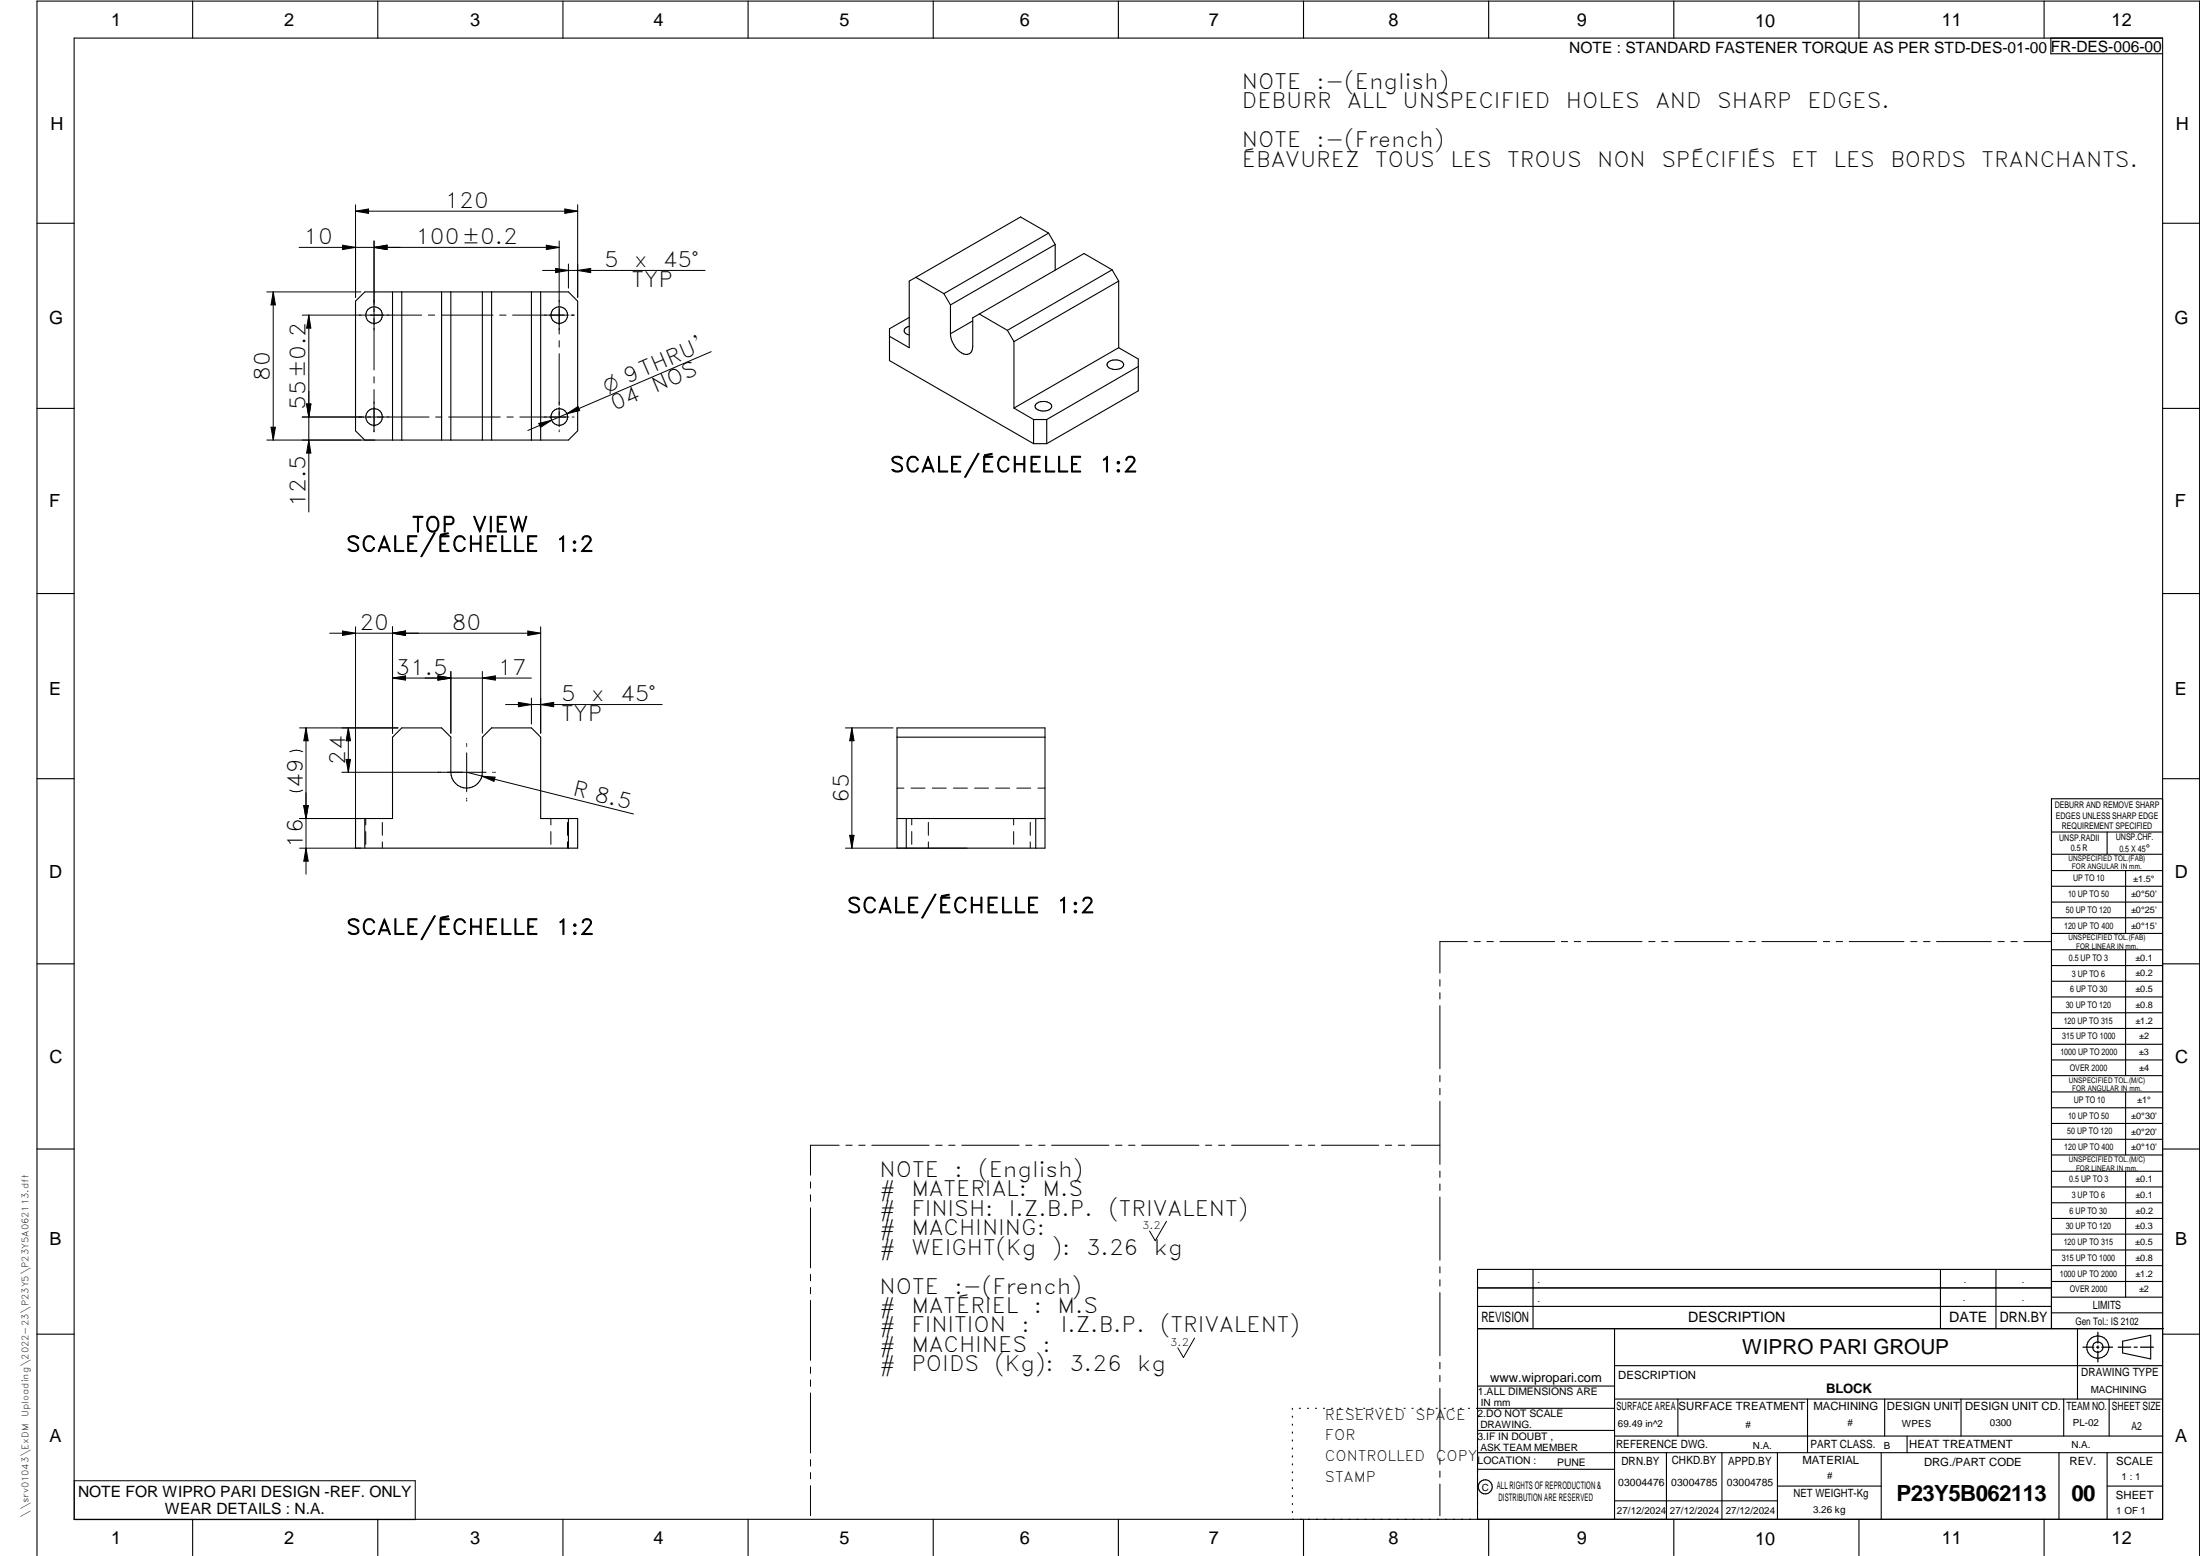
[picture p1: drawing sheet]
<svg xmlns="http://www.w3.org/2000/svg" width="594mm" height="420mm" viewBox="0 0 594 420" stroke-linecap="round" stroke-linejoin="round" font-family="sans-serif">
<g fill="none" stroke="#000" stroke-width=".3">
<path d="M20 10.3h564v400h-564zM52 .3v10M102 .3v10M152 .3v10M202 .3v10M252 .3v10M302 .3v10M352 .3v10M402 .3v10M452 .3v10M502 .3v10M552 .3v10"/>
<path d="M553.8 10.3v4.2h30.2M10 60.3h10M98.5 78.8h55l2.5 2.5v35l-2.5 2.5h-55l-2.5-2.5v-35zM106 78.8v40M108.5 78.8v40M119.2 78.8v40M121.7 78.8v40M130.3 78.8v40M132.8 78.8v40M143.5 78.8v40M146 78.8v40M247.3 74.9l-1.8 1v18l-5.3-3.1"/>
<path d="M247.3 74.9l7.6 4.4M254.9 79.3l1.8 3M283.2 62.9l-7.6-4.3-28.3 16.3M283.2 62.9l-28.3 16.4M283.2 62.9l1.7 3.1M284.9 66v7M284.9 66l-28.2 16.3M300.3 72.9l-7.6-4.4-28.3 16.3M300.3 72.9l1.8 3M300.3 72.9l-28.3 16.3M302.1 75.9v18M302.1 75.9l-28.3 16.3"/>
<path d="M584 60.3h10M245.5 85.7l-5.3 3.1v8.6l38.9 22.4M245.5 88.1a1.15 1.15 0 0 0-1.2 .6 1.15 1.15 0 0 0 .3 1.4l.9 .4M256.7 82.3v7.8M262.7 86.7l-6 3.4M264.4 84.8l7.6 4.4M264.4 84.8l-1.7 1v7.8a1.83 1.83 0 0 1-.9 1.9 1.83 1.83 0 0 1-2.1-.2 6.7 6.7 0 0 1-3-5.2M272 89.2l1.8 3M273.8 92.2v18M299.1 98a3.1 3.1 0 0 1 4.3 .1 1.45 1.45 0 0 1-1.7 1.6l-.7 .1a1.75 1.75 0 0 1-2-1.5zM302.1 93.9l5.3 3v8.6l-24.7 14.3M302.1 93.9l-28.3 16.3"/>
<path d="M307.4 99l-24.7 14.3M10 110.3h10M273.8 110.2l5.3 3.1M279.1 113.3v6.5M279.1 113.3h3.6M279.1 119.8h3.6M279.7 109.2a3.1 3.1 0 0 1 4.2 .1 1.45 1.45 0 0 1-1.7 1.7l-1.2-.1a1.22 1.22 0 0 1-1.3-1.7zM282.7 113.3v6.5M584 110.3h10M10 160.3h10M584 160.3h10M106 199.1l2.5-2.5h10.7l2.5 2.5v9.4a4.3 4.3 0 0 0 4.3 4.3 4.3 4.3 0 0 0 4.3-4.3v-9.4l2.5-2.5h10.7l2.5 2.5v21.9h10v8h-60v-8h10z"/>
<path d="M242.2 196.6h40v32.4h-40zM242.2 199.1h40M10 210.3h10M584 215.7h-30v143.1M584 210.3h10M98.5 221v8M153.5 221v8M242.2 221h40M244.7 221v8M279.7 221v8M554 224.7h30M554 230.7h30"/>
<path d="M554 235.1h30M554 239.3h30M569 224.7v6M574 235.1v17M554 243.6h30M554 247.8h30M554 252.1h30M554 256.5h30M574 256.5v33.9M10 260.3h10M554 260.7h30M554 265h30"/>
<path d="M554 269.2h30M554 273.5h30M554 277.7h30M584 260.3h10M554 282h30M554 286.2h30M554 290.4h30M554 294.9h30M554 299.1h30M574 294.9v17M10 310.3h10M554 303.4h30"/>
<path d="M554 307.6h30M554 311.9h30M554 316.3h30M574 316.3v34M584 310.3h10M554 320.5h30M554 324.8h30M554 329h30M554 333.2h30M554 337.5h30M399 358.8h185.2M399 352.8h155"/>
<path d="M399 347.8h155M414 342.8v16M436 358.8v51.5M524 342.8v16M539 342.8v16M554 341.8h30M554 346h30M554 350.3h30M554 354.5h30M554 342.8h-155v67.5M561 358.8v19M10 360.3h10"/>
<path d="M399 374.3h37M436 377.8h148M453.1 377.8v10M488.1 377.8v14.5M508.9 377.8v10M529.5 377.8v10M557.3 377.8v10M569.5 377.8v10M573.2 362.2l7.6-1.6v6.3l-7.6-1.6zM584 368.8h-148M584 360.3h10M349 380.3v.3"/>
<path d="M349 382.4v.3M349 384.6v.3M349 386.7v.3M349 388.8v.3M349 391v.3M349 393.1v.3M349 395.3v.3M349 397.4v.3M349 399.5v.3M350.9 380.3h.2M353.1 380.3h.2M355.2 380.3h.3"/>
<path d="M357.4 380.3h.3M359.6 380.3h.3M361.7 380.3h.3M363.9 380.3h.3M366.1 380.3h.3M368.3 380.3h.2M370.4 380.3h.3M372.6 380.3h.3M374.8 380.3h.3M376.9 380.3h.4M379.1 380.3h.3M381.3 380.3h.3"/>
<path d="M383.4 380.3h.4M385.6 380.3h.3M387.8 380.3h.3M390 380.3h.3M392.2 380.3h.3M394.3 380.3h.3M396.5 380.3h.3M398.7 380.3h37.3M399 396.7h37M399 392.3h185M399 386.2h37M436 387.8h148"/>
<path d="M450 392.3v18M465 392.3v18M480 392.3v18M508 392.3v18M515 387.8v4.5M556 392.3v18M569 392.3v18M52 410.3v9.7M102 410.3v9.7M152 410.3v9.7M202 410.3v9.7M252 410.3v9.7"/>
<path d="M302 410.3v9.7M349 401.7v.3M349 403.8v.4M349 406v.3M349 408.1v.3M352 410.3v9.7M402 410.3v9.7M436 405.3h44M452 410.3v9.7M480 401.3h28M502 410.3v9.7M552 410.3v9.7"/>
<path d="M569 401.3h15M10 420v-419.7h584v419.7"/>
<circle cx="101" cy="85.1" r="2.24"/>
<circle cx="151" cy="85.1" r="2.25"/>
<circle cx="101" cy="112.6" r="2.25"/>
<circle cx="151" cy="112.6" r="2.25"/>
<circle cx="566.5" cy="363.7" r="1.39"/>
<circle cx="566.5" cy="363.8" r="3"/>
<circle cx="401.1" cy="401.5" r="1.9"/>
</g>
<g fill="none" stroke="#000" stroke-width=".27">
<path d="M96 55.3v25M96 57h60M96 57l3.5-.6v1.2zM152.5 56.4l3.5 .6-3.5 .6zM156 55.3v25M72 78.8h25.4M73.8 78.8v40M73.8 78.8l.6 3.5h-1.2zM80.8 66.8h70.2M92.5 66.2l3.5 .6-3.5 .6zM101 66.8l3.5-.6v1.2zM101 65.1v17.2"/>
<path d="M146.5 73h43.9M147.5 66.2l3.5 .6-3.5 .6zM150 72.5l3.5 .5-3.5 .6zM151 65.1v17.2M153.5 71.3v6.5M156 73l3.5-.5v1.1zM81.6 85.1h16.6M83.4 85.1v53.2M83.4 85.1l.5 3.5h-1.1zM98.4 85.1h15.5M101 82.5v17.4M115.7 85.1h1.7"/>
<path d="M119.2 85.1h13.9M134.9 85.1h1.7M138.4 85.1h15.2M151 92v1.7M151 95.5v14M151 82.5v7.7M154.2 85.1h.8M192.1 95l-49.6 21.2M72 118.8h29.2M73.2 115.4h1.2l-.6 3.4zM81.6 112.6h16.6M82.8 109.1h1.1l-.5 3.5z"/>
<path d="M83.4 118.8l.5 3.5h-1.1zM98.4 112.6h17.5M101 101.7v1.7M101 105.2v11.4M117.6 112.6h1.7M121.2 112.6h13.9M136.9 112.6h1.7M140.4 112.6h13.2M145.5 114.3l3.4-.8-2.9 1.9zM151 116.1v.1M151 116.4v.2M151 110v5.2"/>
<path d="M153.1 111.7l3-1.9 .4 1.1zM154.5 112.6h.1M154.8 112.6h.2M89 171h57M92.5 170.4l3.5 .6-3.5 .6zM96 169.2v54.8M106 169.2v28.8M106 171l3.5-.6v1.2zM142.5 170.4l3.5 .6-3.5 .6zM146 169.2v28.8M80.9 196.6h26.6M82.6 196.6v39.5"/>
<path d="M82.6 196.6l.6 3.4h-1.2zM94.1 196.6v11.9M94.1 196.6l.6 3.4h-1.2zM106 183.1l3.5-.6v1.1zM106 183.1h37.5M118.3 182.5l3.4 .6-3.4 .5zM121.7 181.3v16.7M130.3 183.1l3.5-.6v1.1zM130.3 181.3v16.7M136.5 190.2h42.3M140 189.7l3.5 .5-3.5 .6zM143.5 188.5v7"/>
<path d="M146 190.2l3.5-.5v1.1zM228.3 196.6h12.9M230 196.6v32.4M230 196.6l.6 3.4h-1.2zM81.7 213.4a3.8 3.8 0 0 1-3.4 0M81.7 203a3.8 3.8 0 0 0-3.4 0M82 217.6h1.2l-.6 3.4zM93.5 205.1h1.2l-.6 3.4zM126 215.6v.1M126 216v.3M126 208.5l45.1 11.3M126 200.8v.2"/>
<path d="M126 201.3v.2M126 203.3v10.5M130.1 209.6l3.6 .2-.3 1.2zM131.3 208.5h-39M133 208.5h.2M133.5 208.5h.3M242.2 212.8h1.9M246 212.8h3.8M251.7 212.8h3.8M257.5 212.8h3.7M263.2 212.8h3.7M268.9 212.8h3.7"/>
<path d="M274.6 212.8h3.7M280.3 212.8h1.9M80.9 229h16.5M80.9 221h16.5M82.6 229l.6 3.5h-1.2zM98.8 221v1.8M98.8 224.5v3.5M103.2 222.1v3.5M103.2 227.3v1.7M148.8 221v1.8M148.8 224.5v3.5M153.2 222.1v3.5"/>
<path d="M153.2 227.3v1.7M228.3 229h32.8M229.4 225.6h1.2l-.6 3.4zM246.2 221v1.8M246.2 224.5v3.5M250.7 222.1v3.5M250.7 227.3v1.7M273.7 221v1.8M273.7 224.5v3.5M278.2 222.1v3.5M278.2 227.3v1.7M396.2 254.3h-7.4v8.5"/>
<path d="M398.1 254.3h1.6M401.5 254.3h1.8M405 254.3h14.8M421.6 254.3h1.7M425.1 254.3h1.7M428.6 254.3h14.8M445.2 254.3h1.7M448.7 254.3h1.7M452.2 254.3h14.8M468.8 254.3h1.7M472.3 254.3h1.7M475.8 254.3h14.8"/>
<path d="M492.4 254.3h1.7M495.8 254.3h1.8M499.4 254.3h14.7M516 254.3h1.6M519.4 254.3h1.8M522.9 254.3h14.8M539.5 254.3h1.7M543 254.3h1.7M546.5 254.3h7.4M388.8 264.5v1.8M388.8 268.1v1.6M388.8 271.6v17"/>
<path d="M388.8 290.4v1.7M388.8 293.9v1.7M388.8 297.4v17M218.9 319.2v1.6M226.6 309.2h-7.7v8.1M228.4 309.2h1.7M231.9 309.2h1.7M235.4 309.2h15.5M252.7 309.2h1.7M256.2 309.2h1.7M259.7 309.2h15.5M277 309.2h1.7"/>
<path d="M280.5 309.2h1.7M284 309.2h15.5M301.2 309.2h1.8M304.8 309.2h1.7M308.3 309.2h15.5M325.5 309.2h1.7M329.1 309.2h1.6M332.6 309.2h15.4M349.8 309.2h1.7M353.3 309.2h1.7M356.8 309.2h15.5M374.1 309.2h1.7"/>
<path d="M377.6 309.2h1.7M381.1 309.2h7.7M388.8 316.2v1.7M388.8 319.7v1.7M218.9 322.6v1.8M218.9 326.1v16.2M315 329.8l-3.1 5.2-1.5-2.6M388.8 323.2v17.1M218.9 344.1v1.8M218.9 347.6v1.7M218.9 351.2v16.1M388.8 342.1v1.6"/>
<path d="M388.8 345.6v1.7M388.8 349v17.1M218.9 369.1v1.7M218.9 372.6v1.8M218.9 376.1v16.2M322.6 361.3l-3 5.3-1.6-2.7M388.8 367.9v1.7M388.8 371.4v1.7M388.8 374.9v17M20.1 399.8h92v10.5h-92zM218.9 394.1v1.8M218.9 397.6v1.7"/>
<path d="M388.8 393.7v1.7M388.8 397.2v1.7M218.9 401.2v8.1M388.8 400.7v8.6"/>
</g>
<path d="M566.5 359.7v3M562.5 363.8h2.9M566.1 363.8h.7M566.5 363.4v.7M566.5 364.9v2.8M567.6 363.8h2.9M572 363.8h3.4M576.3 363.8h.8M578 363.8h3.5" fill="none" stroke="#000" stroke-width=".34"/>
<g fill="#000">
<path d="M96 57l3.5-.6v1.2zM152.5 56.4l3.5 .6-3.5 .6zM92.5 66.2l3.5 .6-3.5 .6zM101 66.8l3.5-.6v1.2zM147.5 66.2l3.5 .6-3.5 .6zM150 72.5l3.5 .5-3.5 .6zM156 73l3.5-.5v1.1zM73.8 78.8l.6 3.5h-1.2zM83.4 85.1l.5 3.5h-1.1zM73.2 115.4h1.2l-.6 3.4zM82.8 109.1h1.1l-.5 3.5zM145.5 114.3l3.4-.8-2.9 1.9z"/>
<path d="M153.1 111.7l3-1.9 .4 1.1zM83.4 118.8l.5 3.5h-1.1zM92.5 170.4l3.5 .6-3.5 .6zM106 171l3.5-.6v1.2zM142.5 170.4l3.5 .6-3.5 .6zM106 183.1l3.5-.6v1.1zM118.3 182.5l3.4 .6-3.4 .5zM130.3 183.1l3.5-.6v1.1zM140 189.7l3.5 .5-3.5 .6zM146 190.2l3.5-.5v1.1zM82 217.6h1.2l-.6 3.4zM82.6 196.6l.6 3.4h-1.2z"/>
<path d="M94.1 196.6l.6 3.4h-1.2zM93.5 205.1h1.2l-.6 3.4zM130.1 209.6l3.6 .2-.3 1.2zM230 196.6l.6 3.4h-1.2zM82.6 229l.6 3.5h-1.2zM229.4 225.6h1.2l-.6 3.4z"/>
</g>
<g font-size="6">
<text x="512.1" y="405.2">P23Y5B062113</text>
<text x="559.4" y="405.2">00</text>
</g>
<g font-size="5.7">
<text x="335.4" y="24">NOTE</text>
<text x="335.4" y="29.3">DEBURR</text>
<text x="355.5" y="24">:-(English)</text>
<text x="363.8" y="29.3">ALL</text>
<text x="378.7" y="29.3">UNSPECIFIED</text>
<text x="422.8" y="29.3">HOLES</text>
<text x="447" y="29.3">AND</text>
<text x="463.7" y="29.3">SHARP</text>
<text x="488.1" y="29.3">EDGES.</text>
<text x="335.4" y="39.8">NOTE</text>
<text x="355.5" y="39.8">:-(French)</text>
<text x="335.4" y="45">ÉBAVUREZ</text>
<text x="371.4" y="45">TOUS</text>
<text x="391.7" y="45">LES</text>
<text x="407" y="45">TROUS</text>
<text x="431.3" y="45">NON</text>
<text x="448.6" y="45">SPÉCIFIÉS</text>
<text x="483.7" y="45">ET</text>
<text x="495.1" y="45">LES</text>
<text x="510.5" y="45">BORDS</text>
<text x="535.1" y="45">TRANCHANTS.</text>
<text x="120.1" y="56.1">120</text>
<text x="82" y="66">10</text>
<text x="112.2" y="66">100±0.2</text>
<text x="163.1" y="72.2">5</text>
<text x="170.6" y="77.4">TYP</text>
<text x="171.2" y="72.2">x</text>
<text x="179" y="72.2">45°</text>
<text x="72.9" y="102.8" transform="rotate(-90 72.9 102.8)">80</text>
<text x="177" y="106.2" transform="rotate(-23 177 106.2)">NOS</text>
<text x="82.5" y="110.7" transform="rotate(-90 82.5 110.7)">55±0.2</text>
<text x="165.9" y="111" transform="rotate(-23 165.9 111)">04</text>
<text x="240.3" y="127.5">SCALE/ÉCHELLE</text>
<text x="296.8" y="127.5">1:2</text>
<text x="82.5" y="137" transform="rotate(-90 82.5 137)">12.5</text>
<text x="111.2" y="143.7">TOP</text>
<text x="127.5" y="143.7">VIEW</text>
<text x="93.4" y="148.9">SCALE/ÉCHELLE</text>
<text x="150" y="148.9">1:2</text>
<text x="97.1" y="170.1">20</text>
<text x="122" y="170.1">80</text>
<text x="106.8" y="182.2">31.5</text>
<text x="134.4" y="182.2">17</text>
<text x="151.5" y="189.4">5</text>
<text x="159.7" y="189.4">x</text>
<text x="167.5" y="189.4">45°</text>
<text x="151.5" y="194.6">TYP</text>
<text x="93.2" y="206.5" transform="rotate(-90 93.2 206.5)">24</text>
<text x="81.7" y="212.7" transform="rotate(-90 81.7 212.7)">49</text>
<text x="154.4" y="214.7" transform="rotate(14 154.4 214.7)">R 8.5</text>
<text x="229.2" y="216.7" transform="rotate(-90 229.2 216.7)">65</text>
<text x="81.7" y="229" transform="rotate(-90 81.7 229)">16</text>
<text x="228.7" y="246.5">SCALE/ÉCHELLE</text>
<text x="285.2" y="246.5">1:2</text>
<text x="93.5" y="252.3">SCALE/ÉCHELLE</text>
<text x="150" y="252.3">1:2</text>
<text x="237.5" y="317.8">NOTE</text>
<text x="257.7" y="317.8">:</text>
<text x="264.1" y="317.8">(English)</text>
<text x="237.5" y="323">#</text>
<text x="246.1" y="323">MATERIAL:</text>
<text x="281.5" y="323">M.S</text>
<text x="237.5" y="328.3">#</text>
<text x="246.1" y="328.3">FINISH:</text>
<text x="272.4" y="328.3">I.Z.B.P.</text>
<text x="299.3" y="328.3">(TRIVALENT)</text>
<text x="237.5" y="333.5">#</text>
<text x="246.1" y="333.5">MACHINING:</text>
<text x="237.5" y="338.8">#</text>
<text x="246.1" y="338.8">WEIGHT(Kg</text>
<text x="284" y="338.8">):</text>
<text x="293.3" y="338.8">3.26</text>
<text x="311.6" y="338.8">kg</text>
<text x="237.5" y="349.3">NOTE</text>
<text x="257.7" y="349.3">:-(French)</text>
<text x="237.5" y="354.5">#</text>
<text x="237.5" y="359.8">#</text>
<text x="246.1" y="359.8">FINITION</text>
<text x="246.1" y="354.5">MATÉRIEL</text>
<text x="275.8" y="359.8">:</text>
<text x="279.2" y="354.5">:</text>
<text x="285.6" y="354.5">M.S</text>
<text x="286.4" y="359.8">I.Z.B.P.</text>
<text x="313.3" y="359.8">(TRIVALENT)</text>
<text x="237.5" y="365">#</text>
<text x="246.1" y="365">MACHINES</text>
<text x="281.5" y="365">:</text>
<text x="237.5" y="370.3">#</text>
<text x="246.1" y="370.3">POIDS</text>
<text x="268.5" y="370.3">(Kg):</text>
<text x="288.8" y="370.3">3.26</text>
<text x="307.1" y="370.3">kg</text>
</g>
<text font-size="5.6" x="470.5" y="365.5">WIPRO PARI GROUP</text>
<text font-size="5.4" x="163.8" y="106.1" transform="rotate(-23 163.8 106.1)">O 9THRU'</text>
<g font-size="4.9">
<text x="30" y="6.9">1</text>
<text x="76.7" y="6.9">2</text>
<text x="127" y="6.9">3</text>
<text x="176.5" y="6.9">4</text>
<text x="226.7" y="6.9">5</text>
<text x="275.4" y="6.9">6</text>
<text x="326.4" y="6.9">7</text>
<text x="375" y="6.9">8</text>
<text x="425.8" y="6.9">9</text>
<text x="473.9" y="7.3">10</text>
<text x="524.3" y="6.9">11</text>
<text x="570.2" y="6.9">12</text>
<text x="13.6" y="35.1">H</text>
<text x="587.6" y="35.1">H</text>
<text x="13.2" y="87.5">G</text>
<text x="587.2" y="87.5">G</text>
<text x="13.2" y="137">F</text>
<text x="587.2" y="137">F</text>
<text x="13.2" y="187.6">E</text>
<text x="587.2" y="187.6">E</text>
<text x="13.2" y="237">D</text>
<text x="587.2" y="237">D</text>
<text x="13.4" y="287.1">C</text>
<text x="587.4" y="287.1">C</text>
<text x="13.4" y="336.2">B</text>
<text x="587.4" y="336.2">B</text>
<text x="13.4" y="389.3">A</text>
<text x="587.4" y="389.3">A</text>
<text x="30" y="416.9">1</text>
<text x="76.7" y="416.9">2</text>
<text x="127" y="416.9">3</text>
<text x="176.5" y="416.9">4</text>
<text x="226.7" y="416.9">5</text>
<text x="275.4" y="416.9">6</text>
<text x="326.4" y="416.9">7</text>
<text x="375" y="416.9">8</text>
<text x="425.8" y="416.9">9</text>
<text x="473.9" y="417.3">10</text>
<text x="524.3" y="416.9">11</text>
<text x="570.2" y="416.9">12</text>
</g>
<g font-size="4.2">
<text x="423.7" y="14.3">NOTE : STANDARD FASTENER TORQUE AS PER STD-DES-01-00</text>
<text x="553.8" y="14">FR-DES-006-00</text>
<text x="21.1" y="404.3">NOTE FOR WIPRO PARI DESIGN -REF. ONLY</text>
<text x="44.5" y="408.8">WEAR DETAILS : N.A.</text>
</g>
<g font-size="3.9">
<text x="400" y="357.1">REVISION</text>
<text x="455.9" y="357.1">DESCRIPTION</text>
<text x="526.4" y="357.1">DATE</text>
<text x="540" y="357.1">DRN.BY</text>
<text x="357.8" y="383.3">RESERVED</text>
<text x="382.3" y="383.3">SPACE</text>
<text x="357.8" y="388.9">FOR</text>
<text x="357.8" y="394.5">CONTROLLED</text>
<text x="387.8" y="394.5">COPY</text>
<text x="357.8" y="400">STAMP</text>
</g>
<text font-size="3.6" x="493.1" y="376.1">BLOCK</text>
<text font-size="3.5" x="402.4" y="373.3">www.wipropari.com</text>
<g font-size="3.1">
<text x="565.1" y="353.5">LIMITS</text>
<text x="562" y="371.7">DRAWING TYPE</text>
<text x="437" y="372.3">DESCRIPTION</text>
<text x="436.5" y="380.8">SURFACE AREA</text>
<text x="453.3" y="380.8">SURFACE TREATMENT</text>
<text x="489.7" y="380.8">MACHINING</text>
<text x="509.5" y="380.8">DESIGN UNIT</text>
<text x="530.6" y="380.8">DESIGN UNIT CD.</text>
<text x="558" y="380.6">TEAM NO.</text>
<text x="570.3" y="380.7">SHEET SIZE</text>
<text x="575.6" y="386.1">A2</text>
<text x="436.4" y="391.1">REFERENCE DWG.</text>
<text x="437.8" y="395.5">DRN.BY</text>
<text x="451.4" y="395.4">CHKD.BY</text>
<text x="466.6" y="395.5">APPD.BY</text>
<text x="486.7" y="395.4">MATERIAL</text>
<text x="488.9" y="390.9">PART CLASS.</text>
<text x="515.6" y="390.9">HEAT TREATMENT</text>
<text x="519.6" y="395.9">DRG./PART CODE</text>
<text x="558.9" y="395.5">REV.</text>
<text x="571.4" y="395.6">SCALE</text>
<text x="484.3" y="404.2">NET WEIGHT-Kg</text>
<text x="571.4" y="404.7">SHEET</text>
</g>
<text font-size="3" x="579.5" y="230.1">°</text>
<g font-size="2.8">
<text x="308.4" y="332">3.2</text>
<text x="560.4" y="357.7">Gen Tol.: IS 2102</text>
<text x="316" y="363.5">3.2</text>
<text x="399.1" y="376.6">1.ALL DIMENSIONS ARE</text>
<text x="399" y="382.7">2.DO NOT SCALE</text>
<text x="399" y="388.7">3.IF IN DOUBT ,</text>
<text x="399" y="395.4">LOCATION :</text>
<text x="420.5" y="396">PUNE</text>
<text x="404.2" y="402">ALL RIGHTS OF REPRODUCTION &amp;</text>
<text x="437" y="401.2">03004476</text>
<text x="451.3" y="401.2">03004785</text>
<text x="466.3" y="401.2">03004785</text>
<text x="404.7" y="405.4">DISTRIBUTION ARE RESERVED</text>
</g>
<g font-size="2.7">
<text x="564.6" y="376.2">MACHINING</text>
<text x="399.9" y="379.7">IN mm</text>
<text x="399.7" y="385.7">DRAWING.</text>
<text x="436.9" y="385.4">69.49 in^2</text>
<text x="471.4" y="385.5">#</text>
<text x="498.9" y="385">#</text>
<text x="513.6" y="385.3">WPES</text>
<text x="537.3" y="385.1">0300</text>
<text x="559.7" y="385.1">PL-02</text>
<text x="399.7" y="391.8">ASK TEAM MEMBER</text>
<text x="473.4" y="391.2">N.A.</text>
<text x="508.7" y="391.2">B</text>
<text x="559.3" y="391.1">N.A.</text>
<text x="493.4" y="399.5">#</text>
<text x="572.8" y="399.7">1 : 1</text>
<text x="400.1" y="402.5">C</text>
<text x="436.6" y="408.7">27/12/2024</text>
<text x="450.9" y="408.8">27/12/2024</text>
<text x="466" y="408.9">27/12/2024</text>
<text x="489.6" y="408.5">3.26 kg</text>
<text x="571.4" y="408.7">1 OF 1</text>
</g>
<g font-size="2.5">
<text x="554.9" y="218.3">DEBURR AND REMOVE SHARP</text>
<text x="555.2" y="221">EDGES UNLESS SHARP EDGE</text>
<text x="556.1" y="227.1">UNSP.RADII</text>
<text x="556.8" y="223.8">REQUIREMENT SPECIFIED</text>
<text x="571.4" y="226.9">UNSP.CHF.</text>
<text x="559.2" y="229.9">0.5 R</text>
<text x="572.3" y="230.1">0.5 X 45</text>
<text x="559.8" y="238">UP TO 10</text>
<text x="576.1" y="238.1">±1.5°</text>
<text x="558.5" y="242.2">10 UP TO 50</text>
<text x="575.5" y="242.3">±0°50'</text>
<text x="557.4" y="250.7">120 UP TO 400</text>
<text x="557.9" y="246.5">50 UP TO 120</text>
<text x="575.5" y="250.7">±0°15'</text>
<text x="575.5" y="246.5">±0°25'</text>
<text x="558.7" y="259.4">0.5 UP TO 3</text>
<text x="559.5" y="263.7">3 UP TO 6</text>
<text x="576.6" y="263.6">±0.2</text>
<text x="576.6" y="259.4">±0.1</text>
<text x="559" y="267.9">6 UP TO 30</text>
<text x="576.6" y="267.9">±0.5</text>
<text x="557.8" y="272.2">30 UP TO 120</text>
<text x="576.6" y="272.2">±0.8</text>
<text x="556.9" y="280.7">315 UP TO 1000</text>
<text x="557.3" y="276.4">120 UP TO 315</text>
<text x="576.6" y="276.4">±1.2</text>
<text x="577.7" y="280.7">±2</text>
<text x="556.4" y="284.9">1000 UP TO 2000</text>
<text x="577.6" y="284.9">±3</text>
<text x="558.9" y="289.2">OVER 2000</text>
<text x="577.7" y="289.3">±4</text>
<text x="560" y="297.9">UP TO 10</text>
<text x="577.1" y="297.9">±1°</text>
<text x="558.5" y="302.1">10 UP TO 50</text>
<text x="575.5" y="302.1">±0°30'</text>
<text x="557.4" y="310.6">120 UP TO 400</text>
<text x="558.2" y="306.3">50 UP TO 120</text>
<text x="575.5" y="310.6">±0°10'</text>
<text x="575.5" y="306.4">±0°20'</text>
<text x="558.8" y="319.2">0.5 UP TO 3</text>
<text x="559.4" y="323.4">3 UP TO 6</text>
<text x="576.6" y="319.2">±0.1</text>
<text x="576.6" y="323.5">±0.1</text>
<text x="558.9" y="327.7">6 UP TO 30</text>
<text x="576.7" y="327.7">±0.2</text>
<text x="557.8" y="332">30 UP TO 120</text>
<text x="576.6" y="332">±0.3</text>
<text x="556.8" y="340.5">315 UP TO 1000</text>
<text x="557.3" y="336.3">120 UP TO 315</text>
<text x="576.6" y="336.3">±0.5</text>
<text x="576.6" y="340.5">±0.8</text>
<text x="415.2" y="346.4">.</text>
<text x="530.3" y="346.5">.</text>
<text x="545.9" y="346.4">.</text>
<text x="556.2" y="344.7">1000 UP TO 2000</text>
<text x="576.6" y="344.7">±1.2</text>
<text x="415.2" y="351.5">.</text>
<text x="530" y="351.3">.</text>
<text x="545.9" y="351.4">.</text>
<text x="558.9" y="349">OVER 2000</text>
<text x="577.6" y="349">±2</text>
</g>
<g font-size="2.4">
<text x="7.7" y="382.7" transform="rotate(-90 7.7 382.7)">Uploading\2022-23\P23Y5\P23Y5A062113.dft</text>
<text x="7.7" y="409.8" transform="rotate(-90 7.7 409.8)">\\srv01043\ExDM</text>
</g>
<g font-size="2.1">
<text x="558.5" y="232.4">UNSPECIFIED TOL.(FAB)</text>
<text x="559.5" y="234.7">FOR ANGULAR IN mm.</text>
<text x="558.6" y="253.9">UNSPECIFIED TOL.(FAB)</text>
<text x="560.7" y="256.3">FOR LINEAR IN mm.</text>
<text x="558.7" y="292.3">UNSPECIFIED TOL.(M/C)</text>
<text x="559.6" y="294.7">FOR ANGULAR IN mm.</text>
<text x="558.7" y="313.7">UNSPECIFIED TOL.(M/C)</text>
<text x="560.6" y="316.1">FOR LINEAR IN mm.</text>
</g>
</svg>
